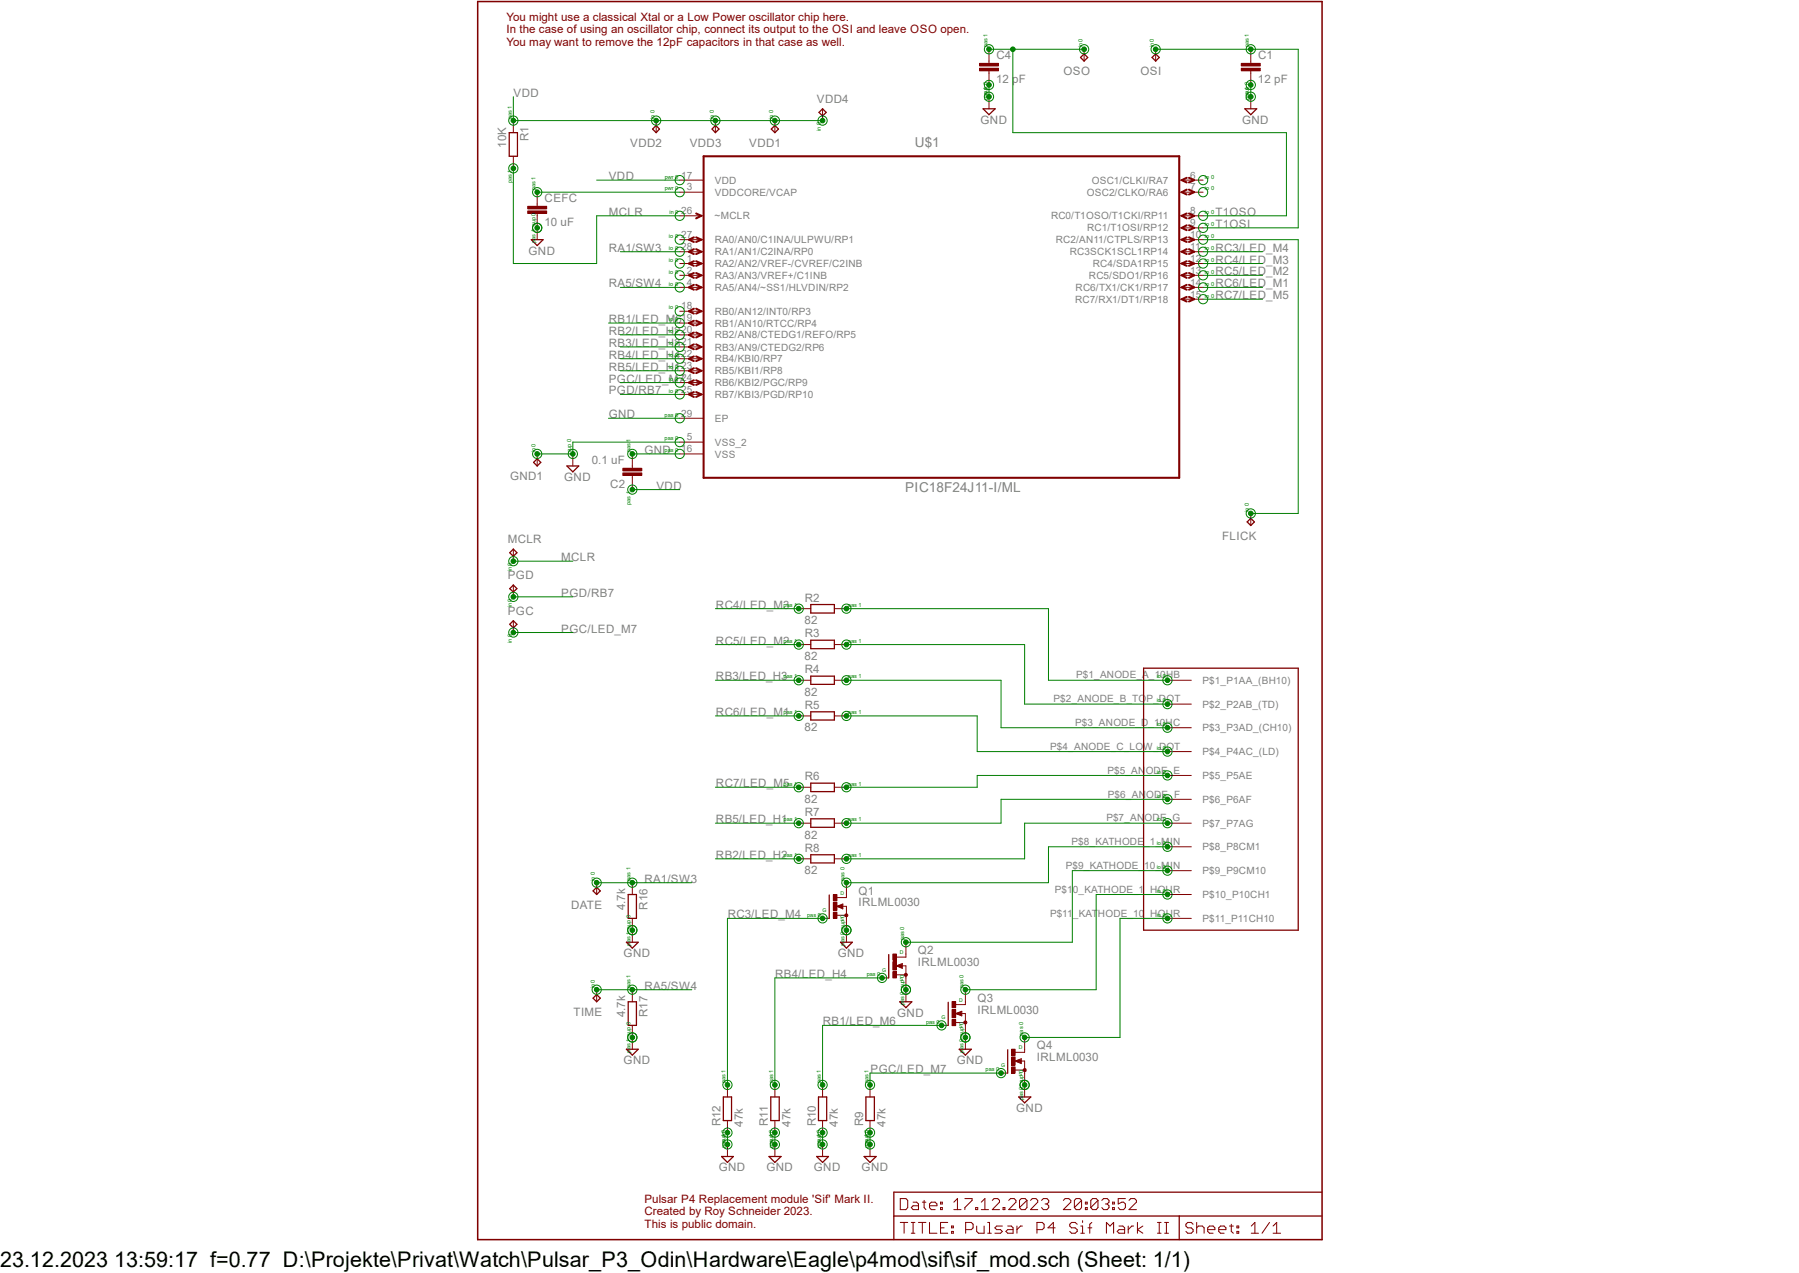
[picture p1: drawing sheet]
<svg xmlns="http://www.w3.org/2000/svg" width="297mm" height="210mm" viewBox="0 0 297 210" stroke-linecap="round" stroke-linejoin="round" font-family="sans-serif">
<g fill="none" stroke="#800000" stroke-width=".17">
<path d="M84.8 19.9v2M108.3 19.9v2M118.1 19.9v2M135.8 17.9v2M161.7 11.3h3.1v.4h-3.1zM161.7 10.5h3.1v.4h-3.1zM163.3 8.1v2.4M163.3 11.6v2.4M163.3 16v1.9M179 8.1v2M190.8 8.1v2M204.9 11.3h3.2v.4h-3.2z"/>
<path d="M204.9 10.5h3.2v.4h-3.2zM206.5 8.1v2.4M206.5 11.6v2.4M206.5 16v1.9M84.8 25.8v2M87.1 34.8h3.2v.4h-3.2zM87.1 34h3.2v.5h-3.2zM88.7 31.7v2.3M88.7 35.2v4.3M112.2 29.7h4M112.2 31.7h4M112.2 39.5h4"/>
<path d="M112.2 35.6h4M194.7 29.7h3.9M194.7 31.7h3.9M194.7 39.5h3.9M194.7 35.6h3.9M194.7 37.6h3.9M112.2 41.5h4M112.2 43.5h4M112.2 45.4h4M112.2 47.4h4M112.2 51.4h4M112.2 53.3h4"/>
<path d="M112.2 55.2h4M112.2 57.2h4M112.2 59.2h4M194.7 41.5h3.9M194.7 43.5h3.9M194.7 45.4h3.9M194.7 47.4h3.9M194.7 49.4h3.9M88.7 74.9v2M94.6 74.9v2M102.8 77.3h3.2v.4h-3.2zM102.8 78h3.2v.4h-3.2z"/>
<path d="M104.4 74.9v2.4M104.4 78.4v2.4M112.2 69h4M112.2 61.2h4M112.2 63.1h4M112.2 65.1h4M112.2 74.9h4M112.2 72.9h4M84.8 90.6v2M84.8 96.5v2M206.5 84.7v2M84.8 102.4v2"/>
<path d="M131.9 100.4h2M131.9 106.3h2M131.9 112.2h2M131.9 118.1h2M137.8 100.4h1.9M137.8 106.3h1.9M137.8 112.2h1.9M137.8 118.1h1.9M192.7 112.2h4M192.7 116.2h4M131.9 129.9h2M131.9 135.8h2"/>
<path d="M137.8 129.9h1.9M137.8 135.8h1.9M192.7 135.8h4M192.7 120.1h4M192.7 124h4M192.7 127.9h4M192.7 131.9h4M192.7 139.7h4M98.5 145.6v2M104.4 145.6v2M104.4 151.5v3.9M131.9 141.7h2"/>
<path d="M135.8 151.5h1.1M137.8 141.7h1.9M138.2 151h1.5M138.2 149.5l.9-.4v.8zM139 149.5h.7v2M139.7 147.6v.5h-1.5M192.7 143.6h4M192.7 147.6h4M192.7 151.5h4M98.5 163.3v2M104.4 163.3v2M104.4 169.2v3.9"/>
<path d="M120.1 179v2M127.9 179v2M135.8 179v2M143.6 179v2M120.1 184.9v2M120.1 188.8v2M127.9 184.9v2M127.9 188.8v2M135.8 184.9v2M135.8 188.8v2M143.6 184.9v2M143.6 188.8v2"/>
<path d="M148.6 197.7h1l.3 .3v1.2l-.3 .4h-1zM150.7 198.3h.6l.3 .3v1h-.9l-.2-.4 .2-.3h.9M152.3 198.3h.6M152.6 198v1.2l.3 .4M153.5 198.9h1.2v-.3l-.3-.3h-.6l-.3 .3v.6l.3 .4h.6M155.3 199.2h.3v.4h-.3zM155.3 198.3h.3v.3h-.3zM157.5 199.6h1.2M157.5 198.3l.6-.6v1.9M159.3 197.7h1.2v.3l-1.2 1.2v.4M161.1 199.2h.3v.4h-.3zM162 199.6h1.2"/>
<path d="M162 198.3l.6-.6v1.9M163.8 198l.3-.3h.6l.3 .3v.3l-1.2 1.3h1.2M165.6 199.2h.3v.4h-.3zM166.5 198l.3-.3h.6l.3 .3v.3l-1.2 1.3h1.2M169.5 198v1.2l-.3 .4h-.6l-.3-.4M169.5 198l-.3-.3h-.6l-.3 .3v1.2M169.5 198l-1.2 1.2M170.1 198l.3-.3h.6l.3 .3v.3l-1.2 1.3h1.2M172 198l.3-.3h.5l.3 .3v.3l-.3 .3M172.6 198.6h.2M172.8 198.6l.3 .3v.3l-.3 .4h-.5l-.3-.4M175.6 198l.3-.3h.5l.4 .3v.3l-1.2 1.3h1.2"/>
<path d="M178.6 198v1.2l-.3 .4h-.6l-.3-.4M178.6 198l-.3-.3h-.6l-.3 .3v1.2M178.6 198l-1.2 1.2M179.2 199.2h.3v.4h-.3zM179.2 198.3h.3v.3h-.3zM181.3 198v1.2l-.3 .4h-.6l-.3-.4M181.3 198l-.3-.3h-.6l-.3 .3v1.2M181.3 198l-1.2 1.2M181.9 198l.3-.3h.6l.3 .3v.3l-.3 .3M182.5 198.6h.3M182.8 198.6l.3 .3v.3l-.3 .4h-.6l-.3-.4M183.7 199.2h.3v.4h-.3z"/>
<path d="M183.7 198.3h.3v.3h-.3zM185.8 197.7h-1.2v.9l.6-.3h.3l.3 .3v.6l-.3 .4h-.6l-.3-.4M186.4 198l.3-.3h.6l.3 .3v.3l-1.2 1.3h1.2M148.6 201.7h1.3M149.3 201.7v1.8M150.5 201.7h.5M150.5 203.5h.5M150.7 201.7v1.8M151.6 201.7h1.3M152.3 201.7v1.8M153.5 201.7v1.8h1.2M155.3 202.6h.6"/>
<path d="M156.5 201.7h-1.2v1.8h1.2M157.1 203.2h.3v.3h-.3zM157.1 202.3h.3v.3h-.3zM159.4 202.9h1l.3-.3v-.6l-.3-.3h-1v1.8M161.2 202.3v.9l.3 .3h1v-1.2M163.1 201.7h.3v1.8M163.1 203.5h.6M165.5 202.3h-1l-.2 .3 .2 .3h.7l.3 .3-.3 .3h-.9M166.4 202.3h.6l.3 .3v.9h-.9l-.3-.3 .3-.3h.9M167.9 202.3v1.2M168.8 202.3h-.3l-.6 .6M171.2 202.9h.9l.3-.3v-.6l-.3-.3h-.9v1.8"/>
<path d="M174.2 202.6h-1.2l.9-.9v1.8M177.8 202l-.3-.3h-.6l-.3 .3v.3l.3 .3h.6l.3 .3v.3l-.3 .3h-.6l-.3-.3M178.4 203.5h.6M178.4 202.3h.3v1.2M178.7 201.4v.3M179.6 202.6h.7M180.3 201.7l-.4 .3v1.5M182.7 203.5v-1.8l.6 .6 .6-.6v1.8M184.7 202.3h.7l.3 .3v.9h-1l-.3-.3 .3-.3h1M186.3 202.3v1.2M187.2 202.3h-.3l-.6 .6M187.8 201.7v1.8"/>
<path d="M188.7 202.3l-.9 .6 .9 .6M191.1 201.7h.6M191.1 203.5h.6M191.4 201.7v1.8M192.3 201.7h.6M192.3 203.5h.6M192.6 201.7v1.8M197 202l-.3-.3h-.6l-.3 .3v.3l.3 .3h.6l.3 .3v.3l-.3 .3h-.6l-.3-.3M197.6 202.6l.3-.3h.6l.3 .3v.9M197.6 201.7v1.8M199.4 202.9h1.2v-.3l-.3-.3h-.6l-.3 .3v.6l.3 .3h.6M201.2 202.9h1.2v-.3l-.3-.3h-.6l-.3 .3v.6l.3 .3h.6"/>
<path d="M203 202.3h.6M203.3 202v1.2l.3 .3M204.2 203.2h.3v.3h-.3zM204.2 202.3h.3v.3h-.3zM206.6 203.5h1.2M206.6 202.3l.6-.6v1.8M209.6 201.7l-1.2 1.8M210.2 203.5h1.2M210.2 202.3l.6-.6v1.8"/>
</g>
<g fill="none" stroke="#800000" stroke-width=".34">
<path d="M114.6 39.2l-.9 .3 .9 .4M114.9 35.2l.9 .4-.9 .4M114.9 39.2l.9 .3-.9 .4M116.2 25.8h78.5v53h-78.5zM195.9 29.3l-.8 .4 .8 .4M195.9 31.3l-.8 .4 .8 .4M195.9 35.2l-.8 .4 .8 .4M195.9 37.2l-.8 .4 .8 .4M195.9 39.2l-.8 .3 .8 .4M196.3 29.3l.8 .4-.8 .4M196.3 31.3l.8 .4-.8 .4M196.3 35.2l.8 .4-.8 .4"/>
<path d="M196.3 37.2l.8 .4-.8 .4M196.3 39.2l.8 .3-.8 .4M114.6 41.1l-.9 .4 .9 .4M114.6 43.1l-.9 .4 .9 .4M114.6 45l-.9 .4 .9 .4M114.6 47l-.9 .4 .9 .4M114.6 50.9l-.9 .5 .9 .3M114.6 52.9l-.9 .4 .9 .4M114.6 54.9l-.9 .3 .9 .5M114.6 56.8l-.9 .4 .9 .4M114.6 58.8l-.9 .4 .9 .4M114.9 41.1l.9 .4-.9 .4"/>
<path d="M114.9 43.1l.9 .4-.9 .4M114.9 45l.9 .4-.9 .4M114.9 47l.9 .4-.9 .4M114.9 50.9l.9 .5-.9 .3M114.9 52.9l.9 .4-.9 .4M114.9 54.9l.9 .3-.9 .5M114.9 56.8l.9 .4-.9 .4M114.9 58.8l.9 .4-.9 .4M195.9 41.1l-.8 .4 .8 .4M195.9 43.1l-.8 .4 .8 .4M195.9 45l-.8 .4 .8 .4M195.9 47l-.8 .4 .8 .4"/>
<path d="M195.9 49l-.8 .4 .8 .3M196.3 41.1l.8 .4-.8 .4M196.3 43.1l.8 .4-.8 .4M196.3 45l.8 .4-.8 .4M196.3 47l.8 .4-.8 .4M196.3 49l.8 .4-.8 .3M114.6 60.7l-.9 .5 .9 .4M114.6 62.7l-.9 .4 .9 .4M114.6 64.7l-.9 .4 .9 .4M114.9 60.7l.9 .5-.9 .4M114.9 62.7l.9 .4-.9 .4M114.9 64.7l.9 .4-.9 .4"/>
</g>
<g fill="none" stroke="#800000" stroke-width=".21">
<path d="M135.2 18.5l.6-.6 .6 .6-.6 .6zM162.3 17.9h2l-1 1zM179 8.9l.6 .6-.6 .6-.6-.6zM190.8 8.9l.6 .6-.6 .6-.6-.6zM205.5 17.9h2l-1 1zM84.1 21.9h1.3v3.9h-1.3zM87.7 39.5h2l-1 1zM108.3 20.7l.6 .6-.6 .6-.6-.6zM118.1 20.7l.6 .6-.6 .6-.5-.6zM88.1 76.3l.6-.6 .6 .6-.6 .6zM93.6 76.9h1.9l-.9 1zM84.2 97.1l.6-.6 .5 .6-.5 .6z"/>
<path d="M84.2 91.2l.6-.6 .5 .6-.5 .6zM133.9 99.7h3.9v1.4h-3.9zM205.9 86.1l.6-.6 .6 .6-.6 .6zM84.2 103l.6-.6 .5 .6-.5 .6zM133.9 105.6h3.9v1.4h-3.9zM133.9 111.5h3.9v1.4h-3.9zM133.9 117.4h3.9v1.4h-3.9zM188.8 110.2h25.5v43.3h-25.5zM133.9 129.2h3.9v1.4h-3.9zM133.9 135.1h3.9v1.4h-3.9zM97.9 147l.6-.6 .6 .6-.6 .6zM103.4 155.4h2l-1 1z"/>
<path d="M103.7 147.6h1.4v3.9h-1.4zM133.9 141h3.9v1.4h-3.9zM136.9 147.7v3.8M98.5 164.1l.6 .6-.6 .6-.6-.6zM103.4 173.1h2l-1 1zM103.7 165.3h1.4v3.9h-1.4zM119.1 190.8h2l-1 1zM119.4 181h1.4v3.9h-1.4zM127 190.8h1.9l-1 1zM127.3 181h1.4v3.9h-1.4zM134.8 190.8h2l-1 1zM135.1 181h1.4v3.9h-1.4z"/>
<path d="M142.7 190.8h2l-1.1 1zM143 181h1.4v3.9h-1.4zM218.3 196.7h-70.7v7.8M147.6 200.6h70.7M194.7 200.6v3.9"/>
</g>
<path d="M161.7 11.5h3.1M161.7 10.7h3.1M204.9 11.5h3.2M204.9 10.7h3.2M87.1 35h3.2M87.1 34.2h3.2M102.8 77.5h3.2M102.8 78.2h3.2" fill="none" stroke="#800000" stroke-width=".42"/>
<path d="M78.9 .3h139.4v204.2h-139.4zM139 149.4l-.7 .1 .7 .2v-.2h-.1" fill="none" stroke="#800000" stroke-width=".25"/>
<path d="M139.5 150.8l.2-.1 .2 .1 .1 .2-.1 .2-.2 .1-.2-.1z" fill-rule="evenodd" fill="#800000"/>
<path d="M139.5 150.8l.2-.1 .2 .1 .1 .2-.1 .2-.2 .1-.2-.1z" fill="none" stroke="#800000" stroke-width=".17"/>
<path d="M137.6 150.5h.6v1h-.6z" fill-rule="evenodd" fill="#800000"/>
<path d="M137.6 150.5h.6v1h-.6z" fill="none" stroke="#800000" stroke-width=".17"/>
<path d="M137.6 147.6h.6v1h-.6z" fill-rule="evenodd" fill="#800000"/>
<path d="M137.6 147.6h.6v1h-.6z" fill="none" stroke="#800000" stroke-width=".17"/>
<path d="M137.6 148.8h.6v1.4h-.6z" fill-rule="evenodd" fill="#800000"/>
<path d="M137.6 148.8h.6v1.4h-.6zM139.7 145.6v2M139.7 151.5v3.9M148 159.3l1-.3v.8zM148.8 159.3h.8v2M149.6 157.4v.5h-1.6M145.6 161.3h1.1M148 160.8h1.6" fill="none" stroke="#800000" stroke-width=".17"/>
<path d="M138.8 155.4h1.9l-1 1zM146.7 157.5v3.8" fill="none" stroke="#800000" stroke-width=".21"/>
<path d="M148.8 159.2l-.6 .1 .6 .3v-.3h-.1" fill="none" stroke="#800000" stroke-width=".25"/>
<path d="M149.4 160.7l.2-.1 .1 .1 .1 .1-.1 .2-.1 .1-.2-.1z" fill-rule="evenodd" fill="#800000"/>
<path d="M149.4 160.7l.2-.1 .1 .1 .1 .1-.1 .2-.1 .1-.2-.1z" fill="none" stroke="#800000" stroke-width=".17"/>
<path d="M147.4 160.3h.6v1h-.6z" fill-rule="evenodd" fill="#800000"/>
<path d="M147.4 160.3h.6v1h-.6z" fill="none" stroke="#800000" stroke-width=".17"/>
<path d="M147.4 157.4h.6v1h-.6z" fill-rule="evenodd" fill="#800000"/>
<path d="M147.4 157.4h.6v1h-.6z" fill="none" stroke="#800000" stroke-width=".17"/>
<path d="M147.4 158.7h.6v1.3h-.6z" fill-rule="evenodd" fill="#800000"/>
<path d="M147.4 158.7h.6v1.3h-.6zM149.6 155.4v2M149.6 161.3v4M155.4 169.2h1.1M157.8 168.7h1.6M157.8 167.2l1-.4v.8zM158.7 167.2h.7v2M159.4 165.3v.4h-1.6" fill="none" stroke="#800000" stroke-width=".17"/>
<path d="M148.5 165.3h2l-.9 .9zM156.5 165.4v3.8" fill="none" stroke="#800000" stroke-width=".21"/>
<path d="M158.7 167l-.7 .2 .7 .2v-.2h-.2" fill="none" stroke="#800000" stroke-width=".25"/>
<path d="M159.2 168.5h.4v.2v.2l-.2 .1-.2-.1z" fill-rule="evenodd" fill="#800000"/>
<path d="M159.2 168.5h.4v.2v.2l-.2 .1-.2-.1z" fill="none" stroke="#800000" stroke-width=".17"/>
<path d="M157.2 168.2h.6v1h-.6z" fill-rule="evenodd" fill="#800000"/>
<path d="M157.2 168.2h.6v1h-.6z" fill="none" stroke="#800000" stroke-width=".17"/>
<path d="M157.2 165.2h.6v1h-.6z" fill-rule="evenodd" fill="#800000"/>
<path d="M157.2 165.2h.6v1h-.6z" fill="none" stroke="#800000" stroke-width=".17"/>
<path d="M157.2 166.5h.6v1.4h-.6z" fill-rule="evenodd" fill="#800000"/>
<path d="M157.2 166.5h.6v1.4h-.6zM159.4 163.3v2M159.4 169.2v3.9M165.3 177h1.1M167.6 176.5h1.6M167.6 175l1-.3v.8zM168.5 175h.7v2M169.2 173.1v.5h-1.6" fill="none" stroke="#800000" stroke-width=".17"/>
<path d="M158.4 173.1h2l-1 1zM166.4 173.2v3.8" fill="none" stroke="#800000" stroke-width=".21"/>
<path d="M168.5 174.9l-.7 .1 .7 .3v-.3h-.2" fill="none" stroke="#800000" stroke-width=".25"/>
<path d="M169 176.4l.2-.1 .2 .1v.3h-.4l-.1-.2z" fill-rule="evenodd" fill="#800000"/>
<path d="M169 176.4l.2-.1 .2 .1v.3h-.4l-.1-.2z" fill="none" stroke="#800000" stroke-width=".17"/>
<path d="M167 176h.6v1h-.6z" fill-rule="evenodd" fill="#800000"/>
<path d="M167 176h.6v1h-.6z" fill="none" stroke="#800000" stroke-width=".17"/>
<path d="M167 173.1h.6v1h-.6z" fill-rule="evenodd" fill="#800000"/>
<path d="M167 173.1h.6v1h-.6z" fill="none" stroke="#800000" stroke-width=".17"/>
<path d="M167 174.4h.6v1.3h-.6z" fill-rule="evenodd" fill="#800000"/>
<path d="M127.9 19.9v2M167 174.4h.6v1.3h-.6zM169.2 171.2v1.9M169.2 177v4" fill="none" stroke="#800000" stroke-width=".17"/>
<path d="M127.9 20.7l.6 .6-.6 .6-.6-.6zM168.2 181h2l-1 .9z" fill="none" stroke="#800000" stroke-width=".21"/>
<g fill="none" stroke="#008000" stroke-width=".17">
<path d="M112.2 72.9h-17.6v2h-5.9"/>
<circle cx="84.8" cy="19.9" r=".76"/>
<circle cx="108.3" cy="19.9" r=".76"/>
<circle cx="118.1" cy="19.9" r=".76"/>
<circle cx="127.9" cy="19.9" r=".76"/>
<circle cx="135.8" cy="19.9" r=".76"/>
<circle cx="163.3" cy="8.1" r=".76"/>
<circle cx="163.3" cy="14" r=".76"/>
<circle cx="163.3" cy="16" r=".76"/>
<circle cx="179" cy="8.1" r=".76"/>
<circle cx="190.8" cy="8.1" r=".76"/>
<circle cx="206.5" cy="16" r=".76"/>
<circle cx="206.5" cy="14" r=".76"/>
<circle cx="206.5" cy="8.1" r=".76"/>
<circle cx="84.8" cy="27.8" r=".76"/>
<circle cx="88.7" cy="31.7" r=".76"/>
<circle cx="88.7" cy="37.6" r=".76"/>
<circle cx="112.2" cy="39.5" r=".76"/>
<circle cx="112.2" cy="29.7" r=".76"/>
<circle cx="112.2" cy="31.7" r=".76"/>
<circle cx="112.2" cy="35.6" r=".76"/>
<circle cx="198.6" cy="35.6" r=".76"/>
<circle cx="198.6" cy="29.7" r=".76"/>
<circle cx="198.6" cy="31.7" r=".76"/>
<circle cx="198.6" cy="37.6" r=".76"/>
<circle cx="198.6" cy="39.5" r=".76"/>
<circle cx="112.2" cy="45.4" r=".76"/>
<circle cx="112.2" cy="43.5" r=".76"/>
<circle cx="112.2" cy="51.4" r=".76"/>
<circle cx="112.2" cy="53.3" r=".76"/>
<circle cx="112.2" cy="57.2" r=".76"/>
<circle cx="112.2" cy="59.2" r=".76"/>
<circle cx="112.2" cy="47.4" r=".76"/>
<circle cx="112.2" cy="55.2" r=".76"/>
<circle cx="112.2" cy="41.5" r=".76"/>
<circle cx="198.6" cy="43.5" r=".76"/>
<circle cx="198.6" cy="49.4" r=".76"/>
<circle cx="198.6" cy="47.4" r=".76"/>
<circle cx="198.6" cy="45.4" r=".76"/>
<circle cx="198.6" cy="41.5" r=".76"/>
<circle cx="88.7" cy="74.9" r=".76"/>
<circle cx="94.6" cy="74.9" r=".76"/>
<circle cx="104.4" cy="74.9" r=".76"/>
<circle cx="112.2" cy="65.1" r=".76"/>
<circle cx="112.2" cy="69" r=".76"/>
<circle cx="112.2" cy="61.2" r=".76"/>
<circle cx="112.2" cy="63.1" r=".76"/>
<circle cx="112.2" cy="74.9" r=".76"/>
<circle cx="112.2" cy="72.9" r=".76"/>
<circle cx="84.8" cy="92.6" r=".76"/>
<circle cx="84.8" cy="98.5" r=".76"/>
<circle cx="104.4" cy="80.8" r=".76"/>
<circle cx="206.5" cy="84.7" r=".76"/>
<circle cx="84.8" cy="104.4" r=".76"/>
<circle cx="131.9" cy="100.4" r=".76"/>
<circle cx="131.9" cy="106.3" r=".76"/>
<circle cx="131.9" cy="112.2" r=".76"/>
<circle cx="131.9" cy="118.1" r=".76"/>
<circle cx="139.7" cy="118.1" r=".76"/>
<circle cx="139.7" cy="100.4" r=".76"/>
<circle cx="139.7" cy="106.3" r=".76"/>
<circle cx="139.7" cy="112.2" r=".76"/>
<circle cx="192.7" cy="116.2" r=".76"/>
<circle cx="192.7" cy="112.2" r=".76"/>
<circle cx="131.9" cy="129.9" r=".76"/>
<circle cx="131.9" cy="135.8" r=".76"/>
<circle cx="139.7" cy="129.9" r=".76"/>
<circle cx="139.7" cy="135.8" r=".76"/>
<circle cx="192.7" cy="135.8" r=".76"/>
<circle cx="192.7" cy="131.9" r=".76"/>
<circle cx="192.7" cy="139.7" r=".76"/>
<circle cx="192.7" cy="120.1" r=".76"/>
<circle cx="192.7" cy="124" r=".76"/>
<circle cx="192.7" cy="127.9" r=".76"/>
<circle cx="98.5" cy="145.6" r=".76"/>
<circle cx="104.4" cy="153.5" r=".76"/>
<circle cx="104.4" cy="145.6" r=".76"/>
<circle cx="131.9" cy="141.7" r=".76"/>
<circle cx="135.8" cy="151.5" r=".76"/>
<circle cx="139.7" cy="153.5" r=".76"/>
<circle cx="139.7" cy="141.7" r=".76"/>
<circle cx="139.7" cy="145.6" r=".76"/>
<circle cx="149.6" cy="155.4" r=".76"/>
<circle cx="192.7" cy="143.6" r=".76"/>
<circle cx="192.7" cy="147.6" r=".76"/>
<circle cx="192.7" cy="151.5" r=".76"/>
<circle cx="98.5" cy="163.3" r=".76"/>
<circle cx="104.4" cy="171.2" r=".76"/>
<circle cx="104.4" cy="163.3" r=".76"/>
<circle cx="120.1" cy="179" r=".76"/>
<circle cx="127.9" cy="179" r=".76"/>
<circle cx="135.8" cy="179" r=".76"/>
<circle cx="143.6" cy="179" r=".76"/>
<circle cx="145.6" cy="161.3" r=".76"/>
<circle cx="149.6" cy="163.3" r=".76"/>
<circle cx="155.4" cy="169.2" r=".76"/>
<circle cx="159.4" cy="163.3" r=".76"/>
<circle cx="159.4" cy="171.2" r=".76"/>
<circle cx="165.3" cy="177" r=".76"/>
<circle cx="169.2" cy="179" r=".76"/>
<circle cx="169.2" cy="171.2" r=".76"/>
<circle cx="120.1" cy="188.8" r=".76"/>
<circle cx="120.1" cy="186.9" r=".76"/>
<circle cx="127.9" cy="188.8" r=".76"/>
<circle cx="127.9" cy="186.9" r=".76"/>
<circle cx="135.8" cy="188.8" r=".76"/>
<circle cx="135.8" cy="186.9" r=".76"/>
<circle cx="143.6" cy="186.9" r=".76"/>
<circle cx="143.6" cy="188.8" r=".76"/>
</g>
<circle cx="94.6" cy="74.9" r=".38" fill="#008000"/>
<circle cx="94.6" cy="74.9" r=".38" fill="none" stroke="#008000" stroke-width=".17"/>
<circle cx="88.7" cy="74.9" r=".38" fill="#008000"/>
<circle cx="88.7" cy="74.9" r=".38" fill="none" stroke="#008000" stroke-width=".17"/>
<circle cx="88.7" cy="37.6" r=".38" fill="#008000"/>
<g fill="none" stroke="#008000" stroke-width=".17">
<path d="M104.4 74.9h7.8"/>
<circle cx="88.7" cy="37.6" r=".38"/>
</g>
<circle cx="104.4" cy="74.9" r=".38" fill="#008000"/>
<g fill="none" stroke="#008000" stroke-width=".17">
<path d="M163.3 14v2M100.5 69h11.7"/>
<circle cx="104.4" cy="74.9" r=".38"/>
</g>
<circle cx="163.3" cy="16" r=".38" fill="#008000"/>
<circle cx="163.3" cy="16" r=".38" fill="none" stroke="#008000" stroke-width=".17"/>
<circle cx="163.3" cy="14" r=".38" fill="#008000"/>
<circle cx="163.3" cy="14" r=".38" fill="none" stroke="#008000" stroke-width=".17"/>
<circle cx="104.4" cy="153.5" r=".38" fill="#008000"/>
<circle cx="104.4" cy="153.5" r=".38" fill="none" stroke="#008000" stroke-width=".17"/>
<circle cx="104.4" cy="171.2" r=".38" fill="#008000"/>
<g fill="none" stroke="#008000" stroke-width=".17">
<path d="M206.5 14v2"/>
<circle cx="104.4" cy="171.2" r=".38"/>
</g>
<circle cx="206.5" cy="16" r=".38" fill="#008000"/>
<circle cx="206.5" cy="16" r=".38" fill="none" stroke="#008000" stroke-width=".17"/>
<circle cx="206.5" cy="14" r=".38" fill="#008000"/>
<g fill="none" stroke="#008000" stroke-width=".17">
<path d="M143.6 186.9v1.9"/>
<circle cx="206.5" cy="14" r=".38"/>
</g>
<circle cx="143.6" cy="188.8" r=".38" fill="#008000"/>
<circle cx="143.6" cy="188.8" r=".38" fill="none" stroke="#008000" stroke-width=".17"/>
<circle cx="143.6" cy="186.9" r=".38" fill="#008000"/>
<g fill="none" stroke="#008000" stroke-width=".17">
<path d="M135.8 186.9v1.9"/>
<circle cx="143.6" cy="186.9" r=".38"/>
</g>
<circle cx="135.8" cy="186.9" r=".38" fill="#008000"/>
<circle cx="135.8" cy="186.9" r=".38" fill="none" stroke="#008000" stroke-width=".17"/>
<circle cx="135.8" cy="188.8" r=".38" fill="#008000"/>
<g fill="none" stroke="#008000" stroke-width=".17">
<path d="M127.9 186.9v1.9"/>
<circle cx="135.8" cy="188.8" r=".38"/>
</g>
<circle cx="127.9" cy="186.9" r=".38" fill="#008000"/>
<circle cx="127.9" cy="186.9" r=".38" fill="none" stroke="#008000" stroke-width=".17"/>
<circle cx="127.9" cy="188.8" r=".38" fill="#008000"/>
<g fill="none" stroke="#008000" stroke-width=".17">
<path d="M120.1 186.9v1.9"/>
<circle cx="127.9" cy="188.8" r=".38"/>
</g>
<circle cx="120.1" cy="188.8" r=".38" fill="#008000"/>
<circle cx="120.1" cy="188.8" r=".38" fill="none" stroke="#008000" stroke-width=".17"/>
<circle cx="120.1" cy="186.9" r=".38" fill="#008000"/>
<circle cx="120.1" cy="186.9" r=".38" fill="none" stroke="#008000" stroke-width=".17"/>
<circle cx="139.7" cy="153.5" r=".38" fill="#008000"/>
<circle cx="139.7" cy="153.5" r=".38" fill="none" stroke="#008000" stroke-width=".17"/>
<circle cx="149.6" cy="163.3" r=".38" fill="#008000"/>
<circle cx="149.6" cy="163.3" r=".38" fill="none" stroke="#008000" stroke-width=".17"/>
<circle cx="159.4" cy="171.2" r=".38" fill="#008000"/>
<circle cx="159.4" cy="171.2" r=".38" fill="none" stroke="#008000" stroke-width=".17"/>
<circle cx="169.2" cy="179" r=".38" fill="#008000"/>
<g fill="none" stroke="#008000" stroke-width=".17">
<path d="M84.8 27.8v15.7h13.7v-7.9h13.7"/>
<circle cx="169.2" cy="179" r=".38"/>
</g>
<circle cx="84.8" cy="27.8" r=".38" fill="#008000"/>
<g fill="none" stroke="#008000" stroke-width=".17">
<path d="M84.8 92.6h9.8"/>
<circle cx="84.8" cy="27.8" r=".38"/>
</g>
<circle cx="84.8" cy="92.6" r=".38" fill="#008000"/>
<g fill="none" stroke="#008000" stroke-width=".17">
<path d="M84.8 16v3.9h23.5"/>
<circle cx="84.8" cy="92.6" r=".38"/>
</g>
<circle cx="84.8" cy="19.9" r=".38" fill="#008000"/>
<g fill="none" stroke="#008000" stroke-width=".17">
<path d="M108.3 19.9h9.8"/>
<circle cx="84.8" cy="19.9" r=".38"/>
</g>
<circle cx="108.3" cy="19.9" r=".38" fill="#008000"/>
<g fill="none" stroke="#008000" stroke-width=".17">
<path d="M118.1 19.9h9.8"/>
<circle cx="108.3" cy="19.9" r=".38"/>
</g>
<circle cx="118.1" cy="19.9" r=".38" fill="#008000"/>
<circle cx="118.1" cy="19.9" r=".38" fill="none" stroke="#008000" stroke-width=".17"/>
<circle cx="135.8" cy="19.9" r=".38" fill="#008000"/>
<g fill="none" stroke="#008000" stroke-width=".17">
<path d="M127.9 19.9h7.9"/>
<circle cx="135.8" cy="19.9" r=".38"/>
</g>
<circle cx="127.9" cy="19.9" r=".38" fill="#008000"/>
<g fill="none" stroke="#008000" stroke-width=".17">
<path d="M98.5 29.7h13.7M104.4 80.8h7.8"/>
<circle cx="127.9" cy="19.9" r=".38"/>
</g>
<circle cx="104.4" cy="80.8" r=".38" fill="#008000"/>
<g fill="none" stroke="#008000" stroke-width=".17">
<path d="M102.4 55.2h9.8M118.1 141.7h13.8"/>
<circle cx="104.4" cy="80.8" r=".38"/>
</g>
<circle cx="131.9" cy="141.7" r=".38" fill="#008000"/>
<g fill="none" stroke="#008000" stroke-width=".17">
<path d="M102.4 57.2h9.8M118.1 112.2h13.8"/>
<circle cx="131.9" cy="141.7" r=".38"/>
</g>
<circle cx="131.9" cy="112.2" r=".38" fill="#008000"/>
<g fill="none" stroke="#008000" stroke-width=".17">
<path d="M102.4 59.2h9.8M145.6 161.3h-17.7v17.7"/>
<circle cx="131.9" cy="112.2" r=".38"/>
</g>
<circle cx="145.6" cy="161.3" r=".38" fill="#008000"/>
<circle cx="145.6" cy="161.3" r=".38" fill="none" stroke="#008000" stroke-width=".17"/>
<circle cx="127.9" cy="179" r=".38" fill="#008000"/>
<g fill="none" stroke="#008000" stroke-width=".17">
<path d="M198.6 41.5h9.8M135.8 151.5h-15.7v27.5"/>
<circle cx="127.9" cy="179" r=".38"/>
</g>
<circle cx="135.8" cy="151.5" r=".38" fill="#008000"/>
<circle cx="135.8" cy="151.5" r=".38" fill="none" stroke="#008000" stroke-width=".17"/>
<circle cx="120.1" cy="179" r=".38" fill="#008000"/>
<g fill="none" stroke="#008000" stroke-width=".17">
<path d="M198.6 43.5h9.8M118.1 100.4h13.8"/>
<circle cx="120.1" cy="179" r=".38"/>
</g>
<circle cx="131.9" cy="100.4" r=".38" fill="#008000"/>
<g fill="none" stroke="#008000" stroke-width=".17">
<path d="M198.6 45.4h9.8M118.1 106.3h13.8"/>
<circle cx="131.9" cy="100.4" r=".38"/>
</g>
<circle cx="131.9" cy="106.3" r=".38" fill="#008000"/>
<g fill="none" stroke="#008000" stroke-width=".17">
<path d="M198.6 47.4h9.8M118.1 118.1h13.8"/>
<circle cx="131.9" cy="106.3" r=".38"/>
</g>
<circle cx="131.9" cy="118.1" r=".38" fill="#008000"/>
<g fill="none" stroke="#008000" stroke-width=".17">
<path d="M198.6 49.4h9.8M118.1 129.9h13.8"/>
<circle cx="131.9" cy="118.1" r=".38"/>
</g>
<circle cx="131.9" cy="129.9" r=".38" fill="#008000"/>
<g fill="none" stroke="#008000" stroke-width=".17">
<path d="M102.4 61.2h9.8M118.1 135.8h13.8"/>
<circle cx="131.9" cy="129.9" r=".38"/>
</g>
<circle cx="131.9" cy="135.8" r=".38" fill="#008000"/>
<g fill="none" stroke="#008000" stroke-width=".17">
<path d="M102.4 63.1h9.8M165.3 177h-21.7v2"/>
<circle cx="131.9" cy="135.8" r=".38"/>
</g>
<circle cx="165.3" cy="177" r=".38" fill="#008000"/>
<circle cx="165.3" cy="177" r=".38" fill="none" stroke="#008000" stroke-width=".17"/>
<circle cx="143.6" cy="179" r=".38" fill="#008000"/>
<g fill="none" stroke="#008000" stroke-width=".17">
<path d="M84.8 104.4h9.8"/>
<circle cx="143.6" cy="179" r=".38"/>
</g>
<circle cx="84.8" cy="104.4" r=".38" fill="#008000"/>
<g fill="none" stroke="#008000" stroke-width=".17">
<path d="M102.4 65.1h9.8M84.8 98.5h9.8"/>
<circle cx="84.8" cy="104.4" r=".38"/>
</g>
<circle cx="84.8" cy="98.5" r=".38" fill="#008000"/>
<g fill="none" stroke="#008000" stroke-width=".17">
<path d="M163.3 8.1h15.7M167.2 8.1v13.8h45.2v13.7h-13.8"/>
<circle cx="84.8" cy="98.5" r=".38"/>
</g>
<circle cx="167.2" cy="8.1" r=".38" fill="#008000"/>
<circle cx="167.2" cy="8.1" r=".38" fill="none" stroke="#008000" stroke-width=".17"/>
<circle cx="163.3" cy="8.1" r=".38" fill="#008000"/>
<circle cx="163.3" cy="8.1" r=".38" fill="none" stroke="#008000" stroke-width=".17"/>
<circle cx="179" cy="8.1" r=".38" fill="#008000"/>
<g fill="none" stroke="#008000" stroke-width=".17">
<path d="M206.5 8.1h7.8v29.5h-15.7"/>
<circle cx="179" cy="8.1" r=".38"/>
</g>
<circle cx="206.5" cy="8.1" r=".38" fill="#008000"/>
<g fill="none" stroke="#008000" stroke-width=".17">
<path d="M190.8 8.1h15.7"/>
<circle cx="206.5" cy="8.1" r=".38"/>
</g>
<circle cx="190.8" cy="8.1" r=".38" fill="#008000"/>
<g fill="none" stroke="#008000" stroke-width=".17">
<path d="M100.5 53.3h11.7M155.4 169.2h-19.6v9.8"/>
<circle cx="190.8" cy="8.1" r=".38"/>
</g>
<circle cx="155.4" cy="169.2" r=".38" fill="#008000"/>
<circle cx="155.4" cy="169.2" r=".38" fill="none" stroke="#008000" stroke-width=".17"/>
<circle cx="135.8" cy="179" r=".38" fill="#008000"/>
<g fill="none" stroke="#008000" stroke-width=".17">
<path d="M102.4 41.5h9.8M98.5 145.6h15.7"/>
<circle cx="135.8" cy="179" r=".38"/>
</g>
<circle cx="104.4" cy="145.6" r=".38" fill="#008000"/>
<circle cx="104.4" cy="145.6" r=".38" fill="none" stroke="#008000" stroke-width=".17"/>
<circle cx="98.5" cy="145.6" r=".38" fill="#008000"/>
<g fill="none" stroke="#008000" stroke-width=".17">
<path d="M88.7 31.7h23.5"/>
<circle cx="98.5" cy="145.6" r=".38"/>
</g>
<circle cx="88.7" cy="31.7" r=".38" fill="#008000"/>
<g fill="none" stroke="#008000" stroke-width=".17">
<path d="M102.4 47.4h9.8M98.5 163.3h15.7"/>
<circle cx="88.7" cy="31.7" r=".38"/>
</g>
<circle cx="104.4" cy="163.3" r=".38" fill="#008000"/>
<circle cx="104.4" cy="163.3" r=".38" fill="none" stroke="#008000" stroke-width=".17"/>
<circle cx="98.5" cy="163.3" r=".38" fill="#008000"/>
<g fill="none" stroke="#008000" stroke-width=".17">
<path d="M198.6 39.5h15.7v45.2h-7.8"/>
<circle cx="98.5" cy="163.3" r=".38"/>
</g>
<circle cx="206.5" cy="84.7" r=".38" fill="#008000"/>
<g fill="none" stroke="#008000" stroke-width=".17">
<path d="M192.7 135.8h-23.5v5.9h-29.5"/>
<circle cx="206.5" cy="84.7" r=".38"/>
</g>
<circle cx="192.7" cy="135.8" r=".38" fill="#008000"/>
<circle cx="192.7" cy="135.8" r=".38" fill="none" stroke="#008000" stroke-width=".17"/>
<circle cx="139.7" cy="141.7" r=".38" fill="#008000"/>
<g fill="none" stroke="#008000" stroke-width=".17">
<path d="M192.7 131.9h-27.4v3.9h-25.6"/>
<circle cx="139.7" cy="141.7" r=".38"/>
</g>
<circle cx="192.7" cy="131.9" r=".38" fill="#008000"/>
<circle cx="192.7" cy="131.9" r=".38" fill="none" stroke="#008000" stroke-width=".17"/>
<circle cx="139.7" cy="135.8" r=".38" fill="#008000"/>
<g fill="none" stroke="#008000" stroke-width=".17">
<path d="M192.7 127.9h-31.4v2h-21.6"/>
<circle cx="139.7" cy="135.8" r=".38"/>
</g>
<circle cx="192.7" cy="127.9" r=".38" fill="#008000"/>
<circle cx="192.7" cy="127.9" r=".38" fill="none" stroke="#008000" stroke-width=".17"/>
<circle cx="139.7" cy="129.9" r=".38" fill="#008000"/>
<g fill="none" stroke="#008000" stroke-width=".17">
<path d="M139.7 118.1h21.6v5.9h31.4"/>
<circle cx="139.7" cy="129.9" r=".38"/>
</g>
<circle cx="192.7" cy="124" r=".38" fill="#008000"/>
<circle cx="192.7" cy="124" r=".38" fill="none" stroke="#008000" stroke-width=".17"/>
<circle cx="139.7" cy="118.1" r=".38" fill="#008000"/>
<g fill="none" stroke="#008000" stroke-width=".17">
<path d="M139.7 112.2h25.6v7.9h27.4"/>
<circle cx="139.7" cy="118.1" r=".38"/>
</g>
<circle cx="192.7" cy="120.1" r=".38" fill="#008000"/>
<circle cx="192.7" cy="120.1" r=".38" fill="none" stroke="#008000" stroke-width=".17"/>
<circle cx="139.7" cy="112.2" r=".38" fill="#008000"/>
<g fill="none" stroke="#008000" stroke-width=".17">
<path d="M139.7 106.3h29.5v9.9h23.5"/>
<circle cx="139.7" cy="112.2" r=".38"/>
</g>
<circle cx="192.7" cy="116.2" r=".38" fill="#008000"/>
<circle cx="192.7" cy="116.2" r=".38" fill="none" stroke="#008000" stroke-width=".17"/>
<circle cx="139.7" cy="106.3" r=".38" fill="#008000"/>
<g fill="none" stroke="#008000" stroke-width=".17">
<path d="M139.7 100.4h33.4v11.8h19.6"/>
<circle cx="139.7" cy="106.3" r=".38"/>
</g>
<circle cx="192.7" cy="112.2" r=".38" fill="#008000"/>
<circle cx="192.7" cy="112.2" r=".38" fill="none" stroke="#008000" stroke-width=".17"/>
<circle cx="139.7" cy="100.4" r=".38" fill="#008000"/>
<g fill="none" stroke="#008000" stroke-width=".17">
<path d="M192.7 143.6h-15.7v11.8h-27.4"/>
<circle cx="139.7" cy="100.4" r=".38"/>
</g>
<circle cx="192.7" cy="143.6" r=".38" fill="#008000"/>
<circle cx="192.7" cy="143.6" r=".38" fill="none" stroke="#008000" stroke-width=".17"/>
<circle cx="149.6" cy="155.4" r=".38" fill="#008000"/>
<g fill="none" stroke="#008000" stroke-width=".17">
<path d="M181 147.6h11.7"/>
<circle cx="149.6" cy="155.4" r=".38"/>
</g>
<circle cx="192.7" cy="147.6" r=".38" fill="#008000"/>
<g fill="none" stroke="#008000" stroke-width=".17">
<path d="M181 147.6v15.7h-21.6"/>
<circle cx="192.7" cy="147.6" r=".38"/>
</g>
<circle cx="159.4" cy="163.3" r=".38" fill="#008000"/>
<g fill="none" stroke="#008000" stroke-width=".17">
<path d="M184.9 151.5h7.8"/>
<circle cx="159.4" cy="163.3" r=".38"/>
</g>
<circle cx="192.7" cy="151.5" r=".38" fill="#008000"/>
<g fill="none" stroke="#008000" stroke-width=".17">
<path d="M184.9 151.5v19.7h-15.7"/>
<circle cx="192.7" cy="151.5" r=".38"/>
</g>
<circle cx="169.2" cy="171.2" r=".38" fill="#008000"/>
<g fill="none" stroke="#008000" stroke-width=".17">
<path d="M192.7 139.7h-19.6v5.9h-33.4"/>
<circle cx="169.2" cy="171.2" r=".38"/>
</g>
<circle cx="192.7" cy="139.7" r=".38" fill="#008000"/>
<circle cx="192.7" cy="139.7" r=".38" fill="none" stroke="#008000" stroke-width=".17"/>
<circle cx="139.7" cy="145.6" r=".38" fill="#008000"/>
<circle cx="139.7" cy="145.6" r=".38" fill="none" stroke="#008000" stroke-width=".17"/>
<text font-size="3.6" x="0" y="209">23.12.2023 13:59:17 f=0.77 D:\Projekte\Privat\Watch\Pulsar_P3_Odin\Hardware\Eagle\p4mod\sif\sif_mod.sch (Sheet: 1/1)</text>
<g font-size="2.2" fill="#808080">
<text x="151" y="24.3">U$1</text>
<text x="149.4" y="81.2">PIC18F24J11-I/ML</text>
</g>
<g font-size="1.9" fill="#800000">
<text x="83.6" y="3.4">You might use a classical Xtal or a Low Power oscillator chip here.</text>
<text x="83.6" y="5.5">In the case of using an oscillator chip, connect its output to the OSI and leave OSO open.</text>
<text x="83.6" y="7.5">You may want to remove the 12pF capacitors in that case as well.</text>
<text x="106.4" y="198.4">Pulsar P4 Replacement module 'Sif' Mark II.</text>
<text x="106.4" y="200.5">Created by Roy Schneider 2023.</text>
<text x="106.4" y="202.6">This is public domain.</text>
</g>
<g font-size="1.9" fill="#808080">
<text x="164.5" y="9.8">C4</text>
<text x="207.7" y="9.8">C1</text>
<text x="84.8" y="16">VDD</text>
<text x="134.9" y="17">VDD4</text>
<text x="164.5" y="13.7">12 pF</text>
<text x="175.6" y="12.4">OSO</text>
<text x="188.3" y="12.4">OSI</text>
<text x="207.7" y="13.7">12 pF</text>
<text x="87.3" y="23.3" transform="rotate(-90 87.3 23.3)">R1</text>
<text x="161.9" y="20.4">GND</text>
<text x="205.1" y="20.4">GND</text>
<text x="83.6" y="24.3" transform="rotate(-90 83.6 24.3)">10K</text>
<text x="100.5" y="29.7">VDD</text>
<text x="104.1" y="24.2">VDD2</text>
<text x="113.9" y="24.2">VDD3</text>
<text x="123.7" y="24.2">VDD1</text>
<text x="89.9" y="33.4">CEFC</text>
<text x="100.5" y="35.6">MCLR</text>
<text x="200.7" y="35.6">T1OSO</text>
<text x="87.2" y="42">GND</text>
<text x="89.9" y="37.3">10 uF</text>
<text x="100.5" y="41.5">RA1/SW3</text>
<text x="200.7" y="41.5">RC3/LED_M4</text>
<text x="200.7" y="37.6">T1OSI</text>
<text x="100.5" y="47.4">RA5/SW4</text>
<text x="200.7" y="43.5">RC4/LED_M3</text>
<text x="200.7" y="45.4">RC5/LED_M2</text>
<text x="200.7" y="47.4">RC6/LED_M1</text>
<text x="100.5" y="53.3">RB1/LED_M6</text>
<text x="200.7" y="49.4">RC7/LED_M5</text>
<text x="100.5" y="55.2">RB2/LED_H2</text>
<text x="100.5" y="57.2">RB3/LED_H3</text>
<text x="100.5" y="59.2">RB4/LED_H4</text>
<text x="100.5" y="61.2">RB5/LED_H1</text>
<text x="100.5" y="63.1">PGC/LED_M7</text>
<text x="100.5" y="65.1">PGD/RB7</text>
<text x="100.5" y="69">GND</text>
<text x="97.7" y="76.5">0.1 uF</text>
<text x="106.4" y="74.9">GND</text>
<text x="84.2" y="79.2">GND1</text>
<text x="93.1" y="79.3">GND</text>
<text x="100.8" y="80.5">C2</text>
<text x="108.4" y="80.8">VDD</text>
<text x="83.8" y="89.6">MCLR</text>
<text x="201.8" y="89">FLICK</text>
<text x="83.8" y="95.5">PGD</text>
<text x="92.7" y="92.6">MCLR</text>
<text x="83.8" y="101.4">PGC</text>
<text x="92.7" y="98.5">PGD/RB7</text>
<text x="118.2" y="100.4">RC4/LED_M3</text>
<text x="132.9" y="99.3">R2</text>
<text x="92.7" y="104.4">PGC/LED_M7</text>
<text x="118.2" y="106.3">RC5/LED_M2</text>
<text x="132.8" y="103">82</text>
<text x="132.9" y="105.2">R3</text>
<text x="118.2" y="112.2">RB3/LED_H3</text>
<text x="132.8" y="108.9">82</text>
<text x="132.9" y="111">R4</text>
<text x="118.2" y="118.1">RC6/LED_M1</text>
<text x="132.8" y="114.8">82</text>
<text x="132.9" y="117">R5</text>
<text x="132.8" y="120.6">82</text>
<text x="118.2" y="129.9">RC7/LED_M5</text>
<text x="132.9" y="128.7">R6</text>
<text x="118.2" y="135.8">RB5/LED_H1</text>
<text x="132.8" y="132.5">82</text>
<text x="132.9" y="134.6">R7</text>
<text x="118.2" y="141.7">RB2/LED_H2</text>
<text x="132.8" y="138.3">82</text>
<text x="132.9" y="140.5">R8</text>
<text x="94.3" y="149.9">DATE</text>
<text x="106.4" y="145.6">RA1/SW3</text>
<text x="132.8" y="144.2">82</text>
<text x="141.7" y="149.5">IRLML0030</text>
<text x="141.7" y="147.6">Q1</text>
<text x="103.2" y="150.2" transform="rotate(-90 103.2 150.2)">4.7k</text>
<text x="106.9" y="150.1" transform="rotate(-90 106.9 150.1)">R16</text>
<text x="120.1" y="151.5">RC3/LED_M4</text>
<text x="103" y="157.9">GND</text>
<text x="128" y="161.3">RB4/LED_H4</text>
<text x="138.3" y="157.9">GND</text>
<text x="151.6" y="159.3">IRLML0030</text>
<text x="151.6" y="157.4">Q2</text>
<text x="94.7" y="167.6">TIME</text>
<text x="103.2" y="167.9" transform="rotate(-90 103.2 167.9)">4.7k</text>
<text x="106.4" y="163.3">RA5/SW4</text>
<text x="106.9" y="167.8" transform="rotate(-90 106.9 167.8)">R17</text>
<text x="148.1" y="167.7">GND</text>
<text x="161.4" y="167.2">IRLML0030</text>
<text x="161.4" y="165.3">Q3</text>
<text x="135.8" y="169.2">RB1/LED_M6</text>
<text x="171.2" y="173.1">Q4</text>
<text x="103" y="175.6">GND</text>
<text x="143.7" y="177">PGC/LED_M7</text>
<text x="157.9" y="175.6">GND</text>
<text x="171.2" y="175.1">IRLML0030</text>
<text x="119" y="185.8" transform="rotate(-90 119 185.8)">R12</text>
<text x="122.6" y="185.9" transform="rotate(-90 122.6 185.9)">47k</text>
<text x="126.8" y="185.8" transform="rotate(-90 126.8 185.8)">R11</text>
<text x="130.5" y="185.9" transform="rotate(-90 130.5 185.9)">47k</text>
<text x="134.7" y="185.8" transform="rotate(-90 134.7 185.8)">R10</text>
<text x="138.3" y="185.9" transform="rotate(-90 138.3 185.9)">47k</text>
<text x="142.5" y="185.8" transform="rotate(-90 142.5 185.8)">R9</text>
<text x="146.2" y="185.9" transform="rotate(-90 146.2 185.9)">47k</text>
<text x="167.8" y="183.4">GND</text>
<text x="118.7" y="193.3">GND</text>
<text x="126.5" y="193.3">GND</text>
<text x="134.4" y="193.3">GND</text>
<text x="142.2" y="193.3">GND</text>
</g>
<g font-size="1.7" fill="#808080">
<text x="112.5" y="29.5">17</text>
<text x="196.5" y="29.5">6</text>
<text x="112.5" y="35.3">26</text>
<text x="113.4" y="31.4">3</text>
<text x="118" y="30.3">VDD</text>
<text x="118" y="32.3">VDDCORE/VCAP</text>
<text x="179.5" y="32.3">OSC2/CLKO/RA6</text>
<text x="180.3" y="30.3">OSC1/CLKI/RA7</text>
<text x="196.5" y="31.4">7</text>
<text x="196.5" y="35.3">8</text>
<text x="112.5" y="39.3">27</text>
<text x="112.5" y="41.2">28</text>
<text x="118" y="36.2">~MCLR</text>
<text x="118" y="40.1">RA0/AN0/C1INA/ULPWU/RP1</text>
<text x="173.5" y="36.2">RC0/T1OSO/T1CKI/RP11</text>
<text x="174.3" y="40.1">RC2/AN11/CTPLS/RP13</text>
<text x="179.5" y="38.2">RC1/T1OSI/RP12</text>
<text x="196.5" y="37.3">9</text>
<text x="196.5" y="39.3">10</text>
<text x="196.5" y="41.2">11</text>
<text x="113.4" y="43.2">1</text>
<text x="113.4" y="45.2">2</text>
<text x="113.4" y="47.1">4</text>
<text x="118" y="42.1">RA1/AN1/C2INA/RP0</text>
<text x="118" y="44.1">RA2/AN2/VREF-/CVREF/C2INB</text>
<text x="118" y="46">RA3/AN3/VREF+/C1INB</text>
<text x="176.6" y="42.1">RC3SCK1SCL1RP14</text>
<text x="179.8" y="46">RC5/SDO1/RP16</text>
<text x="180.4" y="44.1">RC4/SDA1RP15</text>
<text x="196.5" y="43.2">12</text>
<text x="196.5" y="45.2">13</text>
<text x="196.5" y="47.1">14</text>
<text x="112.5" y="51.1">18</text>
<text x="112.5" y="53">19</text>
<text x="118" y="48">RA5/AN4/~SS1/HLVDIN/RP2</text>
<text x="118" y="51.9">RB0/AN12/INT0/RP3</text>
<text x="118" y="53.9">RB1/AN10/RTCC/RP4</text>
<text x="177.5" y="50">RC7/RX1/DT1/RP18</text>
<text x="177.6" y="48">RC6/TX1/CK1/RP17</text>
<text x="196.5" y="49.1">15</text>
<text x="112.5" y="55">20</text>
<text x="112.5" y="56.9">21</text>
<text x="112.5" y="58.9">22</text>
<text x="118" y="55.8">RB2/AN8/CTEDG1/REFO/RP5</text>
<text x="118" y="57.8">RB3/AN9/CTEDG2/RP6</text>
<text x="118" y="59.8">RB4/KBI0/RP7</text>
<text x="112.5" y="60.9">23</text>
<text x="112.5" y="62.8">24</text>
<text x="112.5" y="64.8">25</text>
<text x="118" y="61.7">RB5/KBI1/RP8</text>
<text x="118" y="63.7">RB6/KBI2/PGC/RP9</text>
<text x="118" y="65.7">RB7/KBI3/PGD/RP10</text>
<text x="112.5" y="68.7">29</text>
<text x="118" y="69.6">EP</text>
<text x="112.5" y="74.6">16</text>
<text x="113.4" y="72.6">5</text>
<text x="118" y="75.5">VSS</text>
<text x="118" y="73.5">VSS_2</text>
<text x="177.7" y="111.9">P$1_ANODE_A_10HB</text>
<text x="198.5" y="112.8">P$1_P1AA_(BH10)</text>
<text x="173.9" y="115.9">P$2_ANODE_B_TOP_DOT</text>
<text x="177.5" y="119.8">P$3_ANODE_D_10HC</text>
<text x="198.5" y="116.8">P$2_P2AB_(TD)</text>
<text x="173.4" y="123.7">P$4_ANODE_C_LOW_DOT</text>
<text x="198.5" y="120.6">P$3_P3AD_(CH10)</text>
<text x="198.5" y="124.6">P$4_P4AC_(LD)</text>
<text x="182.8" y="127.7">P$5_ANODE_E</text>
<text x="182.9" y="131.6">P$6_ANODE_F</text>
<text x="198.5" y="128.5">P$5_P5AE</text>
<text x="182.7" y="135.5">P$7_ANODE_G</text>
<text x="198.5" y="132.5">P$6_P6AF</text>
<text x="198.5" y="136.4">P$7_P7AG</text>
<text x="176" y="143.4">P$9_KATHODE_10_MIN</text>
<text x="176.9" y="139.4">P$8_KATHODE_1_MIN</text>
<text x="198.5" y="140.3">P$8_P8CM1</text>
<text x="174.2" y="147.3">P$10_KATHODE_1_HOUR</text>
<text x="198.5" y="144.2">P$9_P9CM10</text>
<text x="198.5" y="148.2">P$10_P10CH1</text>
<text x="173.4" y="151.2">P$11_KATHODE_10_HOUR</text>
<text x="198.5" y="152.1">P$11_P11CH10</text>
</g>
<g font-size=".9" fill="#008000">
<text x="163" y="7.8" transform="rotate(-90 163 7.8)">pas 1</text>
<text x="178.7" y="7.8" transform="rotate(-90 178.7 7.8)">in 0</text>
<text x="190.5" y="7.8" transform="rotate(-90 190.5 7.8)">in 0</text>
<text x="206.2" y="7.8" transform="rotate(-90 206.2 7.8)">pas 1</text>
<text x="163" y="16.6" transform="rotate(-90 163 16.6)">pas 1</text>
<text x="163" y="15.7" transform="rotate(-90 163 15.7)">sup 0</text>
<text x="206.2" y="16.6" transform="rotate(-90 206.2 16.6)">pas 1</text>
<text x="206.2" y="15.7" transform="rotate(-90 206.2 15.7)">sup 0</text>
<text x="84.5" y="19.6" transform="rotate(-90 84.5 19.6)">pas 1</text>
<text x="108" y="19.6" transform="rotate(-90 108 19.6)">in 0</text>
<text x="117.9" y="19.6" transform="rotate(-90 117.9 19.6)">in 0</text>
<text x="127.7" y="19.6" transform="rotate(-90 127.7 19.6)">in 0</text>
<text x="135.5" y="21.6" transform="rotate(-90 135.5 21.6)">in 0</text>
<text x="109.8" y="29.5">pwr 0</text>
<text x="198.9" y="29.5">io 0</text>
<text x="84.5" y="30.3" transform="rotate(-90 84.5 30.3)">pas 1</text>
<text x="88.4" y="31.4" transform="rotate(-90 88.4 31.4)">pas 1</text>
<text x="109.8" y="31.4">pwr 0</text>
<text x="110.5" y="35.3">in 0</text>
<text x="198.9" y="31.4">io 0</text>
<text x="198.9" y="35.3">io 0</text>
<text x="88.4" y="40.1" transform="rotate(-90 88.4 40.1)">pas 1 sup 0</text>
<text x="110.4" y="39.3">io 0</text>
<text x="110.4" y="41.2">io 0</text>
<text x="198.9" y="37.3">io 0</text>
<text x="198.9" y="39.3">io 0</text>
<text x="198.9" y="41.2">io 0</text>
<text x="110.4" y="43.2">io 0</text>
<text x="110.4" y="45.2">io 0</text>
<text x="110.4" y="47.1">io 0</text>
<text x="198.9" y="43.2">io 0</text>
<text x="198.9" y="45.2">io 0</text>
<text x="198.9" y="47.1">io 0</text>
<text x="110.4" y="51.1">io 0</text>
<text x="110.4" y="53">io 0</text>
<text x="198.9" y="49.1">io 0</text>
<text x="110.4" y="55">io 0</text>
<text x="110.4" y="56.9">io 0</text>
<text x="110.4" y="58.9">io 0</text>
<text x="110.4" y="60.9">io 0</text>
<text x="110.4" y="62.8">io 0</text>
<text x="110.4" y="64.8">io 0</text>
<text x="109.7" y="68.7">pas 0</text>
<text x="88.4" y="74.6" transform="rotate(-90 88.4 74.6)">in 0</text>
<text x="94.3" y="74.6" transform="rotate(-90 94.3 74.6)">sup 0</text>
<text x="104.1" y="74.6" transform="rotate(-90 104.1 74.6)">pas 1</text>
<text x="109.7" y="74.6">pas 0</text>
<text x="109.7" y="72.6">pas 0</text>
<text x="104.1" y="83.3" transform="rotate(-90 104.1 83.3)">pas 1</text>
<text x="206.2" y="84.5" transform="rotate(-90 206.2 84.5)">in 0</text>
<text x="84.5" y="94.3" transform="rotate(-90 84.5 94.3)">in 0</text>
<text x="84.5" y="100.2" transform="rotate(-90 84.5 100.2)">in 0</text>
<text x="129.4" y="100.2">pas 1</text>
<text x="140" y="100.2">pas 1</text>
<text x="84.5" y="106.1" transform="rotate(-90 84.5 106.1)">in 0</text>
<text x="129.4" y="106">pas 1</text>
<text x="140" y="106">pas 1</text>
<text x="129.4" y="111.9">pas 1</text>
<text x="140" y="111.9">pas 1</text>
<text x="191" y="111.9">io 0</text>
<text x="129.4" y="117.9">pas 1</text>
<text x="140" y="117.9">pas 1</text>
<text x="191" y="115.9">io 0</text>
<text x="191" y="119.8">io 0</text>
<text x="191" y="123.7">io 0</text>
<text x="129.4" y="129.6">pas 1</text>
<text x="140" y="129.6">pas 1</text>
<text x="191" y="127.7">io 0</text>
<text x="191" y="131.6">io 0</text>
<text x="129.4" y="135.5">pas 1</text>
<text x="140" y="135.5">pas 1</text>
<text x="191" y="135.5">io 0</text>
<text x="129.4" y="141.4">pas 1</text>
<text x="140" y="141.4">pas 1</text>
<text x="191" y="139.4">io 0</text>
<text x="191" y="143.4">io 0</text>
<text x="98.2" y="145.3" transform="rotate(-90 98.2 145.3)">in 0</text>
<text x="104.1" y="145.3" transform="rotate(-90 104.1 145.3)">pas 1</text>
<text x="139.4" y="145.3" transform="rotate(-90 139.4 145.3)">pas 0</text>
<text x="191" y="147.3">io 0</text>
<text x="104.1" y="156" transform="rotate(-90 104.1 156)">pas 1 sup 0</text>
<text x="133.3" y="151.2">pas 0</text>
<text x="139.4" y="156" transform="rotate(-90 139.4 156)">pas 0 sup 0</text>
<text x="149.3" y="155.1" transform="rotate(-90 149.3 155.1)">pas 0</text>
<text x="191" y="151.2">io 0</text>
<text x="143.1" y="161">pas 0</text>
<text x="98.2" y="163" transform="rotate(-90 98.2 163)">in 0</text>
<text x="104.1" y="163" transform="rotate(-90 104.1 163)">pas 1</text>
<text x="149.3" y="165.8" transform="rotate(-90 149.3 165.8)">pas 0 sup 0</text>
<text x="159.1" y="163" transform="rotate(-90 159.1 163)">pas 0</text>
<text x="104.1" y="173.6" transform="rotate(-90 104.1 173.6)">pas 1 sup 0</text>
<text x="152.9" y="168.9">pas 0</text>
<text x="159.1" y="173.6" transform="rotate(-90 159.1 173.6)">pas 0 sup 0</text>
<text x="168.9" y="170.9" transform="rotate(-90 168.9 170.9)">pas 0</text>
<text x="119.8" y="178.7" transform="rotate(-90 119.8 178.7)">pas 1</text>
<text x="127.7" y="178.7" transform="rotate(-90 127.7 178.7)">pas 1</text>
<text x="135.5" y="178.7" transform="rotate(-90 135.5 178.7)">pas 1</text>
<text x="143.4" y="178.7" transform="rotate(-90 143.4 178.7)">pas 1</text>
<text x="162.7" y="176.7">pas 0</text>
<text x="168.9" y="181.5" transform="rotate(-90 168.9 181.5)">pas 0 sup 0</text>
<text x="119.8" y="189.4" transform="rotate(-90 119.8 189.4)">pas 1</text>
<text x="119.8" y="188.5" transform="rotate(-90 119.8 188.5)">sup 0</text>
<text x="127.7" y="189.4" transform="rotate(-90 127.7 189.4)">pas 1</text>
<text x="127.7" y="188.5" transform="rotate(-90 127.7 188.5)">sup 0</text>
<text x="135.5" y="189.4" transform="rotate(-90 135.5 189.4)">pas 1</text>
<text x="135.5" y="188.5" transform="rotate(-90 135.5 188.5)">sup 0</text>
<text x="143.4" y="189.4" transform="rotate(-90 143.4 189.4)">pas 1</text>
<text x="143.4" y="188.5" transform="rotate(-90 143.4 188.5)">sup 0</text>
</g>
<g font-size=".8" fill="#008000">
<text x="138.8" y="147.6">D</text>
<text x="135.8" y="150.5">G</text>
<text x="138.8" y="152">S</text>
<text x="145.6" y="160.4">G</text>
<text x="148.5" y="157.4">D</text>
<text x="148.5" y="161.8">S</text>
<text x="158.4" y="165.3">D</text>
<text x="155.4" y="168.2">G</text>
<text x="158.4" y="169.7">S</text>
<text x="168.2" y="173.1">D</text>
<text x="165.3" y="176.1">G</text>
<text x="168.2" y="177.5">S</text>
</g>
</svg>
